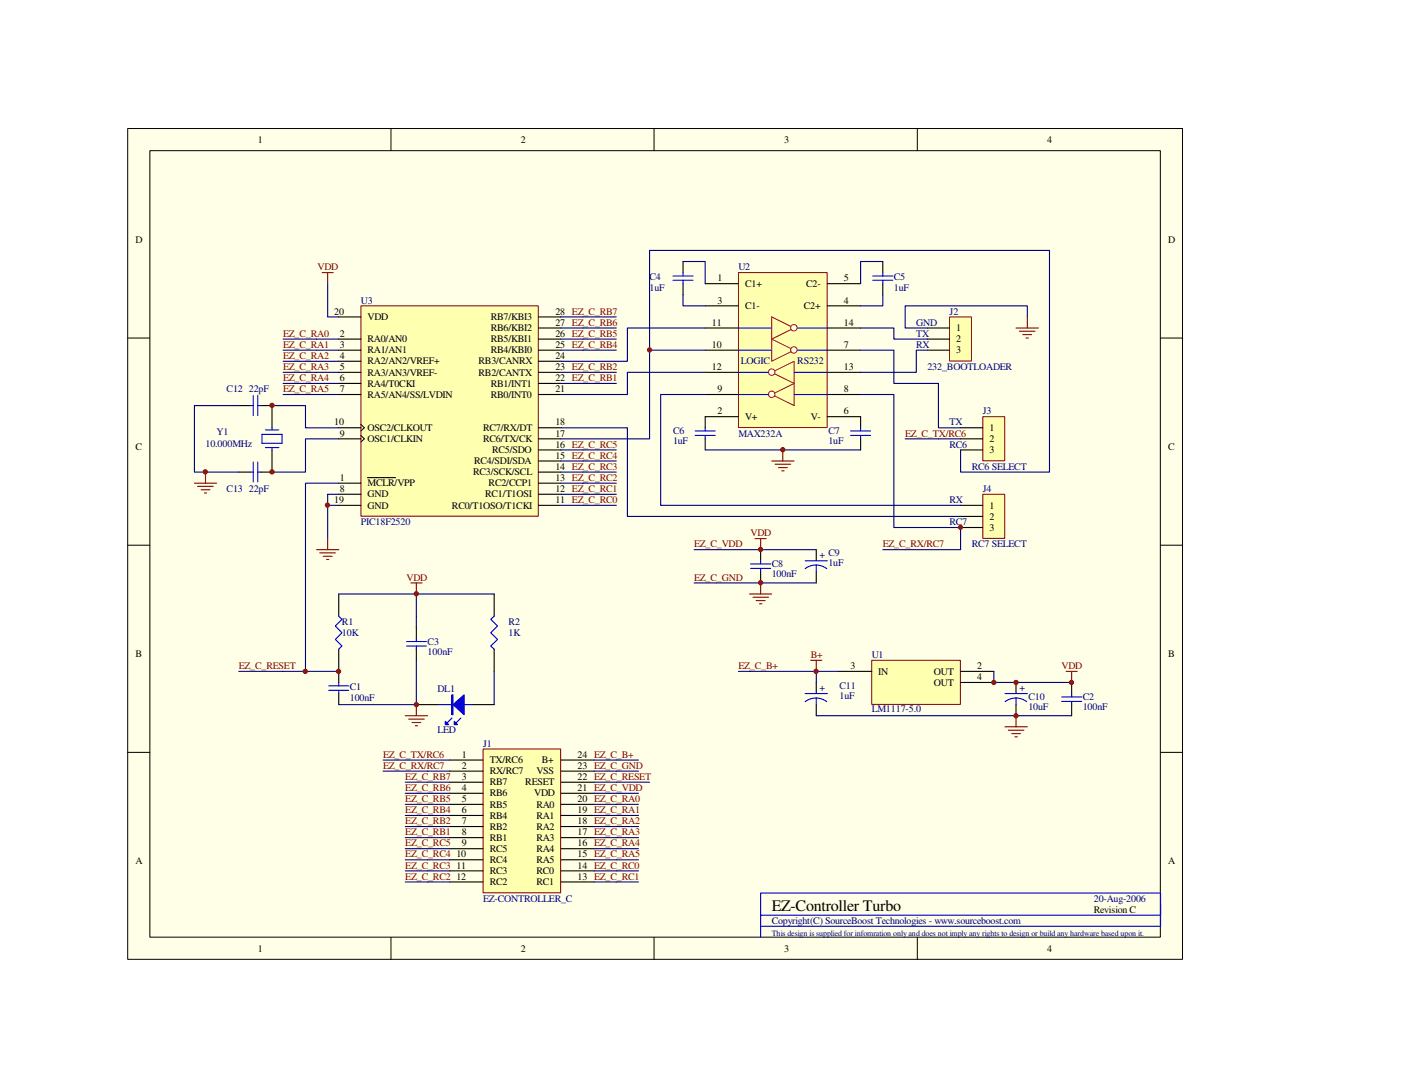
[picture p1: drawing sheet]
<svg xmlns="http://www.w3.org/2000/svg" width="279mm" height="216mm" viewBox="0 0 279 216" stroke-linecap="round" stroke-linejoin="round" font-family="sans-serif">
<path d="M25.4 25.5h209.4v165h-209.4z" fill="#ffffe8"/>
<g fill="none" stroke="#000" stroke-width=".2">
<path d="M25.4 25.5h209.4v165h-209.4zM29.8 29.9h200.6v156.2h-200.6zM77.6 25.5v4.4M129.9 25.5v4.4M182.2 25.5v4.4M25.4 67.1h4.4M230.5 67.1h4.4M25.4 108.3h4.4M230.5 108.3h4.4M25.4 149.4h4.4M230.5 149.4h4.4M77.6 186.2v4.4"/>
<path d="M129.9 186.2v4.4M182.2 186.2v4.4"/>
</g>
<path d="M71.7 60.8h35.2v41.7h-35.2z" fill="#ffffb0"/>
<path d="M71.7 60.7h35.2v41.8h-35.2z" fill="none" stroke="#800000" stroke-width=".2"/>
<g fill="none" stroke="#000" stroke-width=".22">
<path d="M67.3 74h4.4M67.3 76.2h4.4M67.3 78.4h4.4M67.3 71.8h4.4M67.3 69.6h4.4M67.3 67.4h4.4M67.3 62.9h4.4M106.9 74h4.5M106.9 76.2h4.5M106.9 78.4h4.5M106.9 71.8h4.5M106.9 69.6h4.5"/>
<path d="M106.9 67.4h4.5M106.9 65.2h4.5M106.9 62.9h4.5M67.3 98.2h4.4M67.3 96h4.4M67.3 87.2h4.4M67.3 85h4.4M73 94.9h5.5M106.9 98.2h4.5M106.9 96h4.5M106.9 93.8h4.5M106.9 91.6h4.5"/>
<path d="M106.9 89.4h4.5M106.9 87.2h4.5M106.9 85h4.5M67.3 100.4h4.4M106.9 100.4h4.5"/>
</g>
<path d="M71.7 86.5l.6 .7-.6 .6M71.7 84.3l.6 .7-.6 .6" fill="none" stroke="#000" stroke-width=".2"/>
<path d="M173.1 131.2h17.6v8.7h-17.6z" fill="#ffffb0"/>
<path d="M173.1 131.1h17.6v8.8h-17.6z" fill="none" stroke="#800000" stroke-width=".2"/>
<g fill="none" stroke="#000" stroke-width=".22">
<path d="M47.4 80.6h2.2M51.8 80.6h2.2v4.4M54 89.4v4.4M67.3 118v4.4M67.3 128.9v6.7M67.3 137.8v2.2M82.7 124.6v2.2M82.7 128.9v2.2M162.1 135.6v2.2M162.1 140v2.2M166.5 133.3h6.6M190.8 133.3h6.6"/>
<path d="M190.8 135.6h6.6M201.8 135.6v2.2M201.8 140v2.2M212.8 135.6v2.2M212.8 140v2.2"/>
</g>
<g fill="none" stroke="#00f" stroke-width=".22">
<path d="M50.3 78.6v3.9M51.2 78.6v3.9M49.6 80.6h.7M51.2 80.6h.6M52 86.3h4v1.8h-4zM52.7 88.9h2.7M52.7 85.4h2.7M54 85v.4M54 88.9v.5M65.3 137.1h4M65.3 136.2h4M67.3 122.4l.6 .6-1.3 1.3 1.3 1.4-1.3 1.3 1.3 1.3-.6 .6"/>
<path d="M67.3 135.6v.6M67.3 137.1v.7M80.7 128.3h4M80.7 127.4h4M82.7 126.8v.6M82.7 128.3v.6M159.9 139.4a3.5 3.5 0 0 1 4.3 0M159.9 137.8h4.4M162.1 138.6v1.4M199.6 137.8h4.4M201.8 138.6l1.3 .3 .8 .5M201.8 138.6l-1 .2-1.2 .6"/>
<path d="M201.8 138.6v1.4M210.8 139.3h4M210.8 138.4h4M212.8 137.8v.6M212.8 139.3v.7"/>
</g>
<path d="M146.7 54.2h17.6v30.7h-17.6z" fill="#ffffb0"/>
<path d="M146.6 54.1h17.7v30.8h-17.7z" fill="none" stroke="#800000" stroke-width=".2"/>
<g fill="none" stroke="#000" stroke-width=".22">
<path d="M140 56.3h6.6M164.3 56.3h6.6M140 60.7h6.6M140 65.2h6.6M140 69.6h6.6M140 74h6.6M140 78.4h6.6M164.3 60.7h6.6M164.3 65.2h6.6M164.3 69.6h6.6M164.3 74h6.6M164.3 78.4h6.6"/>
<path d="M140 82.8h6.6M164.3 82.8h6.6"/>
</g>
<path d="M153.2 62.9l4.5 2.3-4.5 2.2zM153.2 67.4l4.5 2.2-4.5 2.2zM153.2 74l4.5-2.2v4.4zM153.2 78.4l4.5-2.2v4.4z" fill="none" stroke="#f00" stroke-width=".2"/>
<circle cx="153.2" cy="78.3" r=".64" fill="#ffffe8"/>
<circle cx="153.2" cy="78.3" r=".64" fill="none" stroke="#f00" stroke-width=".2"/>
<circle cx="153.2" cy="73.9" r=".64" fill="#ffffe8"/>
<circle cx="153.2" cy="73.9" r=".64" fill="none" stroke="#f00" stroke-width=".2"/>
<circle cx="157.6" cy="69.5" r=".64" fill="#ffffe8"/>
<circle cx="157.6" cy="69.5" r=".64" fill="none" stroke="#f00" stroke-width=".2"/>
<circle cx="157.6" cy="65.1" r=".64" fill="#ffffe8"/>
<circle cx="157.6" cy="65.1" r=".64" fill="none" stroke="#f00" stroke-width=".2"/>
<g fill="none" stroke="#00f" stroke-width=".22">
<path d="M133.6 55.7h4M133.6 54.8h4M135.6 54.1v.7M135.6 55.7v.6M173.3 55.7h4M173.3 54.8h4M175.3 54.1v.7M175.3 55.7v.6M146.6 65.2h6.6M146.6 69.6h6.6M146.6 74h6M146.6 78.4h6"/>
<path d="M157.7 74h6.6M157.7 78.4h6.6M158.3 65.2h6M158.3 69.6h6M49.6 93.8h.7M50.3 91.8v3.9M51.2 93.8h.6M51.2 91.8v3.9M138 86.5h4M138 85.6h4M140 85v.6M140 86.5v.7"/>
<path d="M168.9 86.5h4M168.9 85.6h4M170.9 85v.6M170.9 86.5v.7M149.1 112.9h3.9M149.1 112h3.9M151 111.4v.6M151 112.9v.7M159.9 112.9a3.5 3.5 0 0 1 4.3 0M159.9 111.4h4.4M162.1 112.2v1.4"/>
</g>
<g fill="none" stroke="#000" stroke-width=".22">
<path d="M135.6 51.9v2.2M135.6 56.3v2.2M175.3 51.9v2.2M175.3 56.3v2.2M47.4 93.8h2.2M51.8 93.8h2.2M140 82.8v2.2M140 87.2v2.2M170.9 82.8v2.2M170.9 87.2v2.2M151 109.2v2.2M151 113.6v2.2"/>
<path d="M162.1 109.2v2.2M162.1 113.6v2.2"/>
</g>
<path d="M188.6 63h4.3v8.7h-4.3z" fill="#ffffb0"/>
<path d="M188.6 62.9h4.3v8.8h-4.3z" fill="none" stroke="#800000" stroke-width=".2"/>
<path d="M184.1 65.2h4.5M184.1 67.4h4.5M184.1 69.6h4.5M98.1 118v4.4M82.7 140h4.4M93.7 140h4.4M98.1 128.9v4.4" fill="none" stroke="#000" stroke-width=".22"/>
<path d="M87.1 140h6.6M98.1 122.4l-.6 .6 1.3 1.3-1.3 1.4 1.3 1.3-1.3 1.3 .6 .6M89.7 142.6l-.8 .9M91.5 142.6l-.9 .9" fill="none" stroke="#00f" stroke-width=".22"/>
<path d="M90 140l2.2-2v3.9z" fill="#00f"/>
<path d="M89.7 138h.3v3.9h-.3zM90 140l2.2-2v3.9z" fill="none" stroke="#00f" stroke-width=".22"/>
<path d="M89.9 138v3.9" fill="none" stroke="#00f" stroke-width=".21"/>
<path d="M88.4 143.3l.7 .6h-.7z" fill="#00f"/>
<path d="M88.4 143.3l.7 .6h-.7z" fill="none" stroke="#00f" stroke-width=".22"/>
<path d="M90.2 143.3l.6 .6h-.6z" fill="#00f"/>
<path d="M90.2 143.3l.6 .6h-.6z" fill="none" stroke="#00f" stroke-width=".22"/>
<path d="M195.2 98.2h4.3v8.7h-4.3z" fill="#ffffb0"/>
<path d="M195.2 98.2h4.3v8.7h-4.3z" fill="none" stroke="#800000" stroke-width=".2"/>
<path d="M190.8 100.4h4.4M190.8 102.6h4.4M190.8 104.8h4.4" fill="none" stroke="#000" stroke-width=".22"/>
<path d="M195.2 82.8h4.3v8.7h-4.3z" fill="#ffffb0"/>
<path d="M195.2 82.8h4.3v8.7h-4.3z" fill="none" stroke="#800000" stroke-width=".2"/>
<path d="M190.8 85h4.4M190.8 87.2h4.4M190.8 89.4h4.4" fill="none" stroke="#000" stroke-width=".22"/>
<g fill="none" stroke="#000080" stroke-width=".22">
<path d="M65.1 56.3v6.6h2.2M135.6 58.5v2.2h4.4M135.6 51.9h4.4v4.4M175.3 51.9h-4.4v4.4M175.3 58.5v2.2h-4.4M129 69.6v17.6h-17.6M140 69.6h-11v-19.9h79.4v44.1h-17.6v-4.4M140 78.4h-8.8v22h59.6M140 74h-15.4v4.4h-13.2M170.9 65.2h6.6v2.2h6.6M170.9 69.6h6.6v6.6h8.9v8.8h4.4M170.9 78.4h6.6v26.4h13.3"/>
<path d="M184.1 69.6h-2.2v4.4h-11M204 62.9v-2.2h-24.3v4.5h4.4M47.4 80.6h-8.8v13.2h8.8M54 80.6h6.7v4.4h6.6M65.1 98.2v8.8M67.3 87.2h-6.6v6.6h-6.7M140 89.4h30.9M98.1 118h-15.4v4.4M151 109.2h11.1M151 115.8h11.1M166.5 133.3h-4.4v2.3M197.4 133.3v2.3h15.4"/>
<path d="M162.1 142.2h50.7"/>
</g>
<g fill="none" stroke="#800000" stroke-width=".22">
<path d="M64 54.1h2.2M65.1 54.1v2.2M201.8 65.2h4.4M202.4 65.8h3.1M203.1 66.5h1.8M203.7 67.1h.5M204 62.9v2.3M38.6 96h4.4M39.2 96.6h3.1M39.9 97.3h1.8M40.6 97.9h.4M40.8 93.8v2.2"/>
<path d="M153.2 91.6h4.5M153.9 92.2h3.1M154.6 92.9h1.7M155.2 93.5h.5M155.4 89.4v2.2M62.9 109.2h4.4M63.5 109.8h3.1M64.2 110.5h1.8M64.9 111.1h.4M65.1 107v2.2M81.6 115.8h2.2M82.7 115.8v2.2"/>
<path d="M148.8 118h4.4M149.5 118.6h3.1M149.9 107h2.2M150.2 119.3h1.7M150.8 119.9h.5M151 107v2.2M151 115.8v2.2M82.7 140v2.2M161 131.1h2.2M162.1 131.1v2.2M211.7 133.3h2.2M212.8 133.3v2.3"/>
<path d="M80.5 142.2h4.4M81.2 142.8h3M81.8 143.5h1.8M82.5 144.1h.4M199.6 144.4h4.4M200.2 145h3.1M200.9 145.7h1.7M201.5 146.3h.5M201.8 142.2v2.2"/>
</g>
<circle cx="212.8" cy="135.5" r=".43" fill="#800000"/>
<circle cx="212.8" cy="135.5" r=".43" fill="none" stroke="#800000" stroke-width=".2"/>
<circle cx="129" cy="69.5" r=".43" fill="#800000"/>
<circle cx="129" cy="69.5" r=".43" fill="none" stroke="#800000" stroke-width=".2"/>
<path d="M96 148.8h15.3v28.5h-15.3z" fill="#ffffb0"/>
<path d="M95.9 148.8h15.4v28.5h-15.4z" fill="none" stroke="#800000" stroke-width=".2"/>
<g fill="none" stroke="#000" stroke-width=".22">
<path d="M89.3 151h6.6M89.3 153.2h6.6M89.3 155.4h6.6M89.3 157.6h6.6M89.3 159.8h6.6M111.4 151h6.6M111.4 153.2h6.6M111.4 155.4h6.6M111.4 157.6h6.6M111.4 159.8h6.6M89.3 164.2h6.6M89.3 166.4h6.6"/>
<path d="M89.3 168.6h6.6M89.3 170.8h6.6M89.3 173h6.6M89.3 175.2h6.6M89.3 162h6.6M111.4 164.2h6.6M111.4 166.4h6.6M111.4 168.6h6.6M111.4 170.8h6.6M111.4 173h6.6M111.4 175.2h6.6M111.4 162h6.6"/>
</g>
<g fill="none" stroke="#000080" stroke-width=".22">
<path d="M148.8 133.3h13.3M118 159.8h4.4M118 157.6h4.4M118 155.4h4.4M118 153.2h4.4M118 151h4.4M118 175.2h4.4M118 173h4.4M118 170.8h4.4M118 168.6h4.4M118 166.4h4.4M118 164.2h4.4"/>
<path d="M118 162h4.4"/>
</g>
<circle cx="162" cy="133.3" r=".43" fill="#800000"/>
<circle cx="162" cy="133.3" r=".43" fill="none" stroke="#800000" stroke-width=".2"/>
<g fill="none" stroke="#000080" stroke-width=".22">
<path d="M111.4 62.9h4.4M111.4 65.2h4.4M111.4 67.4h4.4M111.4 69.6h4.4M111.4 74h4.4M111.4 76.2h4.4M140 65.2h-15.4v6.6h-13.2M111.4 85h13.2v17.6h66.2M111.4 89.4h4.4M111.4 91.6h4.4M111.4 93.8h4.4M111.4 96h4.4"/>
<path d="M111.4 98.2h4.4M186.4 87.2h4.4M111.4 100.4h4.4M190.8 104.8v4.4h-11.1"/>
</g>
<circle cx="190.7" cy="104.7" r=".42" fill="#800000"/>
<circle cx="190.7" cy="104.7" r=".42" fill="none" stroke="#800000" stroke-width=".2"/>
<path d="M62.9 67.4h4.4M62.9 69.6h4.4M62.9 71.8h4.4M62.9 74h4.4M62.9 76.2h4.4M62.9 78.4h4.4M67.3 118h15.4" fill="none" stroke="#000080" stroke-width=".22"/>
<circle cx="82.7" cy="117.9" r=".43" fill="#800000"/>
<circle cx="82.7" cy="117.9" r=".43" fill="none" stroke="#800000" stroke-width=".2"/>
<path d="M142.2 115.8h8.8M142.2 109.2h8.8M82.7 122.4v2.2M82.7 131.1v8.9h-15.4M98.1 133.3v6.7" fill="none" stroke="#000080" stroke-width=".22"/>
<circle cx="201.8" cy="135.5" r=".43" fill="#800000"/>
<circle cx="201.8" cy="135.5" r=".43" fill="none" stroke="#800000" stroke-width=".2"/>
<circle cx="201.8" cy="142.2" r=".43" fill="#800000"/>
<circle cx="201.8" cy="142.2" r=".43" fill="none" stroke="#800000" stroke-width=".2"/>
<circle cx="82.7" cy="139.9" r=".43" fill="#800000"/>
<circle cx="82.7" cy="139.9" r=".43" fill="none" stroke="#800000" stroke-width=".2"/>
<circle cx="54" cy="80.5" r=".43" fill="#800000"/>
<circle cx="54" cy="80.5" r=".43" fill="none" stroke="#800000" stroke-width=".2"/>
<circle cx="54" cy="93.7" r=".43" fill="#800000"/>
<circle cx="54" cy="93.7" r=".43" fill="none" stroke="#800000" stroke-width=".2"/>
<path d="M65.1 98.2h2.2M65.1 100.4h2.2" fill="none" stroke="#000080" stroke-width=".22"/>
<circle cx="65" cy="100.3" r=".43" fill="#800000"/>
<circle cx="65" cy="100.3" r=".43" fill="none" stroke="#800000" stroke-width=".2"/>
<path d="M67.3 96h-6.6v37.3h6.6" fill="none" stroke="#000080" stroke-width=".22"/>
<circle cx="67.2" cy="133.3" r=".43" fill="#800000"/>
<circle cx="67.2" cy="133.3" r=".43" fill="none" stroke="#800000" stroke-width=".2"/>
<path d="M56.2 133.3h4.5" fill="none" stroke="#000080" stroke-width=".22"/>
<circle cx="60.6" cy="133.3" r=".43" fill="#800000"/>
<circle cx="60.6" cy="133.3" r=".43" fill="none" stroke="#800000" stroke-width=".2"/>
<circle cx="197.4" cy="135.5" r=".43" fill="#800000"/>
<circle cx="197.4" cy="135.5" r=".43" fill="none" stroke="#800000" stroke-width=".2"/>
<g fill="none" stroke="#000080" stroke-width=".22">
<path d="M56.2 67.4h6.7M56.2 69.6h6.7M56.2 71.8h6.7M56.2 74h6.7M56.2 76.2h6.7M56.2 78.4h6.7M115.8 67.4h6.6M115.8 69.6h6.6M115.8 74h6.6M115.8 76.2h6.6M115.8 62.9h6.6M115.8 65.2h6.6"/>
<path d="M115.8 89.4h6.6M115.8 91.6h6.6M115.8 93.8h6.6M115.8 96h6.6M115.8 98.2h6.6M179.7 87.2h6.7M115.8 100.4h6.6M137.8 109.2h4.4M137.8 115.8h4.4M175.3 109.2h4.4M47.4 133.3h8.8M146.6 133.3h2.2"/>
<path d="M76.1 151h13.2M76.1 153.2h13.2M80.5 155.4h8.8M80.5 157.6h8.8M80.5 159.8h8.8M122.4 151h4.4M122.4 153.2h4.4M122.4 155.4h6.6M122.4 157.6h4.4M122.4 159.8h4.4M80.5 162h8.8M80.5 164.2h8.8"/>
<path d="M80.5 166.4h8.8M80.5 168.6h8.8M80.5 170.8h8.8M80.5 173h8.8M80.5 175.2h8.8M122.4 162h4.4M122.4 164.2h4.4M122.4 166.4h4.4M122.4 168.6h4.4M122.4 170.8h4.4M122.4 173h4.4M122.4 175.2h4.4"/>
</g>
<circle cx="155.4" cy="89.3" r=".43" fill="#800000"/>
<circle cx="155.4" cy="89.3" r=".43" fill="none" stroke="#800000" stroke-width=".2"/>
<circle cx="151" cy="109.1" r=".43" fill="#800000"/>
<circle cx="151" cy="109.1" r=".43" fill="none" stroke="#800000" stroke-width=".2"/>
<circle cx="151" cy="115.7" r=".43" fill="#800000"/>
<circle cx="151" cy="115.7" r=".43" fill="none" stroke="#800000" stroke-width=".2"/>
<circle cx="40.8" cy="93.7" r=".43" fill="#800000"/>
<circle cx="40.8" cy="93.7" r=".43" fill="none" stroke="#800000" stroke-width=".2"/>
<path d="M230.5 179.6v4.4h-79.5M151 181.8h79.5v-4.4h-79.5v8.8" fill="none" stroke="#00f" stroke-width=".22"/>
<text font-size="3.2" x="153.2" y="181">EZ-Controller Turbo</text>
<g font-size="2">
<text x="51.2" y="28.4">1</text>
<text x="103.4" y="28.4">2</text>
<text x="155.7" y="28.4">3</text>
<text x="207.9" y="28.4">4</text>
<text x="26.9" y="48.2">D</text>
<text x="232" y="48.2">D</text>
<text x="142.5" y="55.9">1</text>
<text x="148" y="57">C1+</text>
<text x="160.1" y="57">C2-</text>
<text x="167.6" y="55.9">5</text>
<text x="66.4" y="62.5">20</text>
<text x="73" y="63.6">VDD</text>
<text x="97.5" y="65.8">RB6/KBI2</text>
<text x="97.5" y="63.6">RB7/KBI3</text>
<text x="110.3" y="64.7">27 EZ_C_RB6</text>
<text x="110.3" y="62.5">28 EZ_C_RB7</text>
<text x="141.4" y="64.7">11</text>
<text x="142.5" y="60.3">3</text>
<text x="148" y="61.4">C1-</text>
<text x="159.6" y="61.4">C2+</text>
<text x="167.6" y="60.3">4</text>
<text x="167.6" y="64.7">14</text>
<text x="189.9" y="65.8">1</text>
<text x="67.5" y="66.9">2</text>
<text x="67.5" y="69.1">3</text>
<text x="67.5" y="71.3">4</text>
<text x="73" y="68">RA0/AN0</text>
<text x="73" y="70.2">RA1/AN1</text>
<text x="97.5" y="70.2">RB4/KBI0</text>
<text x="97.5" y="68">RB5/KBI1</text>
<text x="110.3" y="69.1">25 EZ_C_RB4</text>
<text x="110.3" y="66.9">26 EZ_C_RB5</text>
<text x="110.3" y="71.3">24</text>
<text x="141.4" y="69.1">10</text>
<text x="167.6" y="69.1">7</text>
<text x="189.9" y="68">2</text>
<text x="189.9" y="70.2">3</text>
<text x="67.5" y="73.5">5</text>
<text x="67.5" y="75.7">6</text>
<text x="67.5" y="77.9">7</text>
<text x="73" y="74.6">RA3/AN3/VREF-</text>
<text x="73" y="76.8">RA4/T0CKI</text>
<text x="73" y="72.4">RA2/AN2/VREF+</text>
<text x="95" y="74.6">RB2/CANTX</text>
<text x="95" y="72.4">RB3/CANRX</text>
<text x="97.5" y="76.8">RB1/INT1</text>
<text x="110.3" y="77.9">21</text>
<text x="110.3" y="75.7">22 EZ_C_RB1</text>
<text x="110.3" y="73.5">23 EZ_C_RB2</text>
<text x="141.4" y="73.5">12</text>
<text x="142.5" y="77.9">9</text>
<text x="167.6" y="77.9">8</text>
<text x="167.6" y="73.5">13</text>
<text x="73" y="79">RA5/AN4/SS/LVDIN</text>
<text x="97.5" y="79">RB0/INT0</text>
<text x="142.5" y="82.3">2</text>
<text x="148" y="83.4">V+</text>
<text x="161" y="83.4">V-</text>
<text x="167.6" y="82.3">6</text>
<text x="26.9" y="89.3">C</text>
<text x="66.4" y="84.5">10</text>
<text x="67.5" y="86.7">9</text>
<text x="73" y="87.8">OSC1/CLKIN</text>
<text x="73" y="85.6">OSC2/CLKOUT</text>
<text x="95.9" y="87.8">RC6/TX/CK</text>
<text x="95.9" y="85.6">RC7/RX/DT</text>
<text x="110.3" y="88.9">16 EZ_C_RC5</text>
<text x="110.3" y="86.7">17</text>
<text x="110.3" y="84.5">18</text>
<text x="196.5" y="85.6">1</text>
<text x="196.5" y="87.8">2</text>
<text x="232" y="89.3">C</text>
<text x="67.5" y="95.5">1</text>
<text x="93.9" y="94.4">RC3/SCK/SCL</text>
<text x="94.1" y="92.2">RC4/SDI/SDA</text>
<text x="97.7" y="90">RC5/SDO</text>
<text x="110.3" y="95.5">13 EZ_C_RC2</text>
<text x="110.3" y="93.3">14 EZ_C_RC3</text>
<text x="110.3" y="91.1">15 EZ_C_RC4</text>
<text x="196.5" y="90">3</text>
<text x="66.4" y="99.9">19</text>
<text x="67.5" y="97.7">8</text>
<text x="73" y="98.8">GND</text>
<text x="73" y="101">GND</text>
<text x="73" y="96.6">MCLR/VPP</text>
<text x="89.7" y="101">RC0/T1OSO/T1CKI</text>
<text x="96.4" y="98.8">RC1/T1OSI</text>
<text x="97" y="96.6">RC2/CCP1</text>
<text x="110.3" y="99.9">11 EZ_C_RC0</text>
<text x="110.3" y="97.7">12 EZ_C_RC1</text>
<text x="196.5" y="101">1</text>
<text x="196.5" y="103.2">2</text>
<text x="196.5" y="105.4">3</text>
<text x="26.9" y="130.5">B</text>
<text x="232" y="130.5">B</text>
<text x="168.9" y="132.9">3</text>
<text x="174.4" y="134">IN</text>
<text x="185.5" y="136.2">OUT</text>
<text x="185.5" y="134">OUT</text>
<text x="194.1" y="135.1">4</text>
<text x="194.1" y="132.9">2</text>
<text x="91.7" y="150.5">1</text>
<text x="91.7" y="152.7">2</text>
<text x="91.7" y="154.9">3</text>
<text x="97.2" y="151.6">TX/RC6</text>
<text x="97.2" y="153.8">RX/RC7</text>
<text x="97.2" y="156">RB7</text>
<text x="104.3" y="156">RESET</text>
<text x="106.5" y="153.8">VSS</text>
<text x="107.6" y="151.6">B+</text>
<text x="114.7" y="154.9">22 EZ_C_RESET</text>
<text x="114.7" y="150.5">24 EZ_C_B+</text>
<text x="114.7" y="152.7">23 EZ_C_GND</text>
<text x="91.7" y="157.1">4</text>
<text x="91.7" y="159.3">5</text>
<text x="91.7" y="161.5">6</text>
<text x="97.2" y="158.2">RB6</text>
<text x="97.2" y="160.4">RB5</text>
<text x="106.1" y="158.2">VDD</text>
<text x="106.5" y="160.4">RA0</text>
<text x="114.7" y="157.1">21 EZ_C_VDD</text>
<text x="114.7" y="159.3">20 EZ_C_RA0</text>
<text x="114.7" y="161.5">19 EZ_C_RA1</text>
<text x="91.7" y="163.7">7</text>
<text x="91.7" y="165.9">8</text>
<text x="97.2" y="164.8">RB2</text>
<text x="97.2" y="167">RB1</text>
<text x="97.2" y="162.6">RB4</text>
<text x="106.5" y="162.6">RA1</text>
<text x="106.5" y="164.8">RA2</text>
<text x="106.5" y="167">RA3</text>
<text x="114.7" y="163.7">18 EZ_C_RA2</text>
<text x="114.7" y="165.9">17 EZ_C_RA3</text>
<text x="26.9" y="171.6">A</text>
<text x="90.6" y="170.3">10</text>
<text x="90.6" y="172.5">11</text>
<text x="91.7" y="168.1">9</text>
<text x="97.2" y="169.2">RC5</text>
<text x="97.2" y="171.4">RC4</text>
<text x="97.2" y="173.6">RC3</text>
<text x="106.5" y="169.2">RA4</text>
<text x="106.5" y="171.4">RA5</text>
<text x="106.5" y="173.6">RC0</text>
<text x="114.7" y="168.1">16 EZ_C_RA4</text>
<text x="114.7" y="170.3">15 EZ_C_RA5</text>
<text x="114.7" y="172.5">14 EZ_C_RC0</text>
<text x="232" y="171.6">A</text>
<text x="90.6" y="174.7">12</text>
<text x="97.2" y="175.8">RC2</text>
<text x="106.5" y="175.8">RC1</text>
<text x="114.7" y="174.7">13 EZ_C_RC1</text>
<text x="217.2" y="181.3">Revision C</text>
<text x="51.2" y="189">1</text>
<text x="103.4" y="189">2</text>
<text x="155.7" y="189">3</text>
<text x="207.9" y="189">4</text>
</g>
<g font-size="2" fill="#800000">
<text x="63.1" y="53.7">VDD</text>
<text x="56.2" y="71.3">EZ_C_RA2</text>
<text x="56.2" y="66.9">EZ_C_RA0</text>
<text x="56.2" y="69.1">EZ_C_RA1</text>
<text x="56.2" y="77.9">EZ_C_RA5</text>
<text x="56.2" y="75.7">EZ_C_RA4</text>
<text x="56.2" y="73.5">EZ_C_RA3</text>
<text x="179.7" y="86.7">EZ_C_TX/RC6</text>
<text x="149.1" y="106.5">VDD</text>
<text x="137.8" y="108.7">EZ_C_VDD</text>
<text x="175.3" y="108.7">EZ_C_RX/RC7</text>
<text x="80.7" y="115.3">VDD</text>
<text x="137.8" y="115.3">EZ_C_GND</text>
<text x="161" y="130.7">B+</text>
<text x="47.4" y="132.9">EZ_C_RESET</text>
<text x="146.6" y="132.9">EZ_C_B+</text>
<text x="210.8" y="132.9">VDD</text>
<text x="76.1" y="150.5">EZ_C_TX/RC6</text>
<text x="76.1" y="152.7">EZ_C_RX/RC7</text>
<text x="80.5" y="154.9">EZ_C_RB7</text>
<text x="80.5" y="157.1">EZ_C_RB6</text>
<text x="80.5" y="159.3">EZ_C_RB5</text>
<text x="80.5" y="161.5">EZ_C_RB4</text>
<text x="80.5" y="163.7">EZ_C_RB2</text>
<text x="80.5" y="165.9">EZ_C_RB1</text>
<text x="80.5" y="168.1">EZ_C_RC5</text>
<text x="80.5" y="170.3">EZ_C_RC4</text>
<text x="80.5" y="172.5">EZ_C_RC3</text>
<text x="80.5" y="174.7">EZ_C_RC2</text>
</g>
<g font-size="2" fill="#000080">
<text x="146.6" y="53.7">U2</text>
<text x="129" y="55.7">C4</text>
<text x="129" y="57.9">1uF</text>
<text x="177.5" y="55.7">C5</text>
<text x="177.5" y="57.9">1uF</text>
<text x="71.7" y="60.3">U3</text>
<text x="181.9" y="64.7">GND</text>
<text x="188.6" y="62.5">J2</text>
<text x="181.9" y="66.9">TX</text>
<text x="181.9" y="69.1">RX</text>
<text x="45" y="77.9">C12 22pF</text>
<text x="147.1" y="72.4">LOGIC</text>
<text x="158.3" y="72.4">RS232</text>
<text x="184.1" y="73.5">232_BOOTLOADER</text>
<text x="195.2" y="82.3">J3</text>
<text x="40.8" y="88.7">10.000MHz</text>
<text x="43" y="86.5">Y1</text>
<text x="133.6" y="86.2">C6</text>
<text x="133.6" y="88.2">1uF</text>
<text x="146.6" y="86.7">MAX232A</text>
<text x="164.5" y="86.2">C7</text>
<text x="164.5" y="88.2">1uF</text>
<text x="188.6" y="84.5">TX</text>
<text x="188.6" y="88.9">RC6</text>
<text x="193" y="93.3">RC6 SELECT</text>
<text x="45" y="97.7">C13 22pF</text>
<text x="188.6" y="99.9">RX</text>
<text x="195.2" y="97.7">J4</text>
<text x="71.7" y="104.3">PIC18F2520</text>
<text x="188.6" y="104.3">RC7</text>
<text x="153.2" y="112.6">C8</text>
<text x="162.7" y="110.9">+ C9</text>
<text x="164.5" y="112.4">1uF</text>
<text x="193" y="108.7">RC7 SELECT</text>
<text x="153.2" y="114.6">100nF</text>
<text x="67.9" y="124.1">R1</text>
<text x="101" y="124.1">R2</text>
<text x="67.9" y="126.3">10K</text>
<text x="84.9" y="128.1">C3</text>
<text x="84.9" y="130">100nF</text>
<text x="101" y="126.3">1K</text>
<text x="173.1" y="130.7">U1</text>
<text x="69.5" y="137.1">C1</text>
<text x="86.9" y="137.5">DL1</text>
<text x="162.7" y="137.3">+</text>
<text x="166.7" y="136.9">C11</text>
<text x="202.4" y="137.3">+</text>
<text x="69.5" y="139.3">100nF</text>
<text x="166.7" y="138.9">1uF</text>
<text x="173.1" y="141.5">LM1117-5.0</text>
<text x="204.2" y="139.1">C10</text>
<text x="204.2" y="141.1">10uF</text>
<text x="215" y="139.1">C2</text>
<text x="215" y="141.1">100nF</text>
<text x="86.9" y="145.7">LED</text>
<text x="95.9" y="148.3">J1</text>
<text x="95.9" y="179.1">EZ-CONTROLLER_C</text>
<text x="217.2" y="179.1">20-Aug-2006</text>
<text x="153.2" y="183.5">Copyright(C) SourceBoost Technologies - www.sourceboost.com</text>
</g>
<text font-size="1.6" fill="#000080" x="153.2" y="185.8">This design is supplied for infomration only and does not imply any rights to design or build any hardware based upon it.</text>
</svg>
